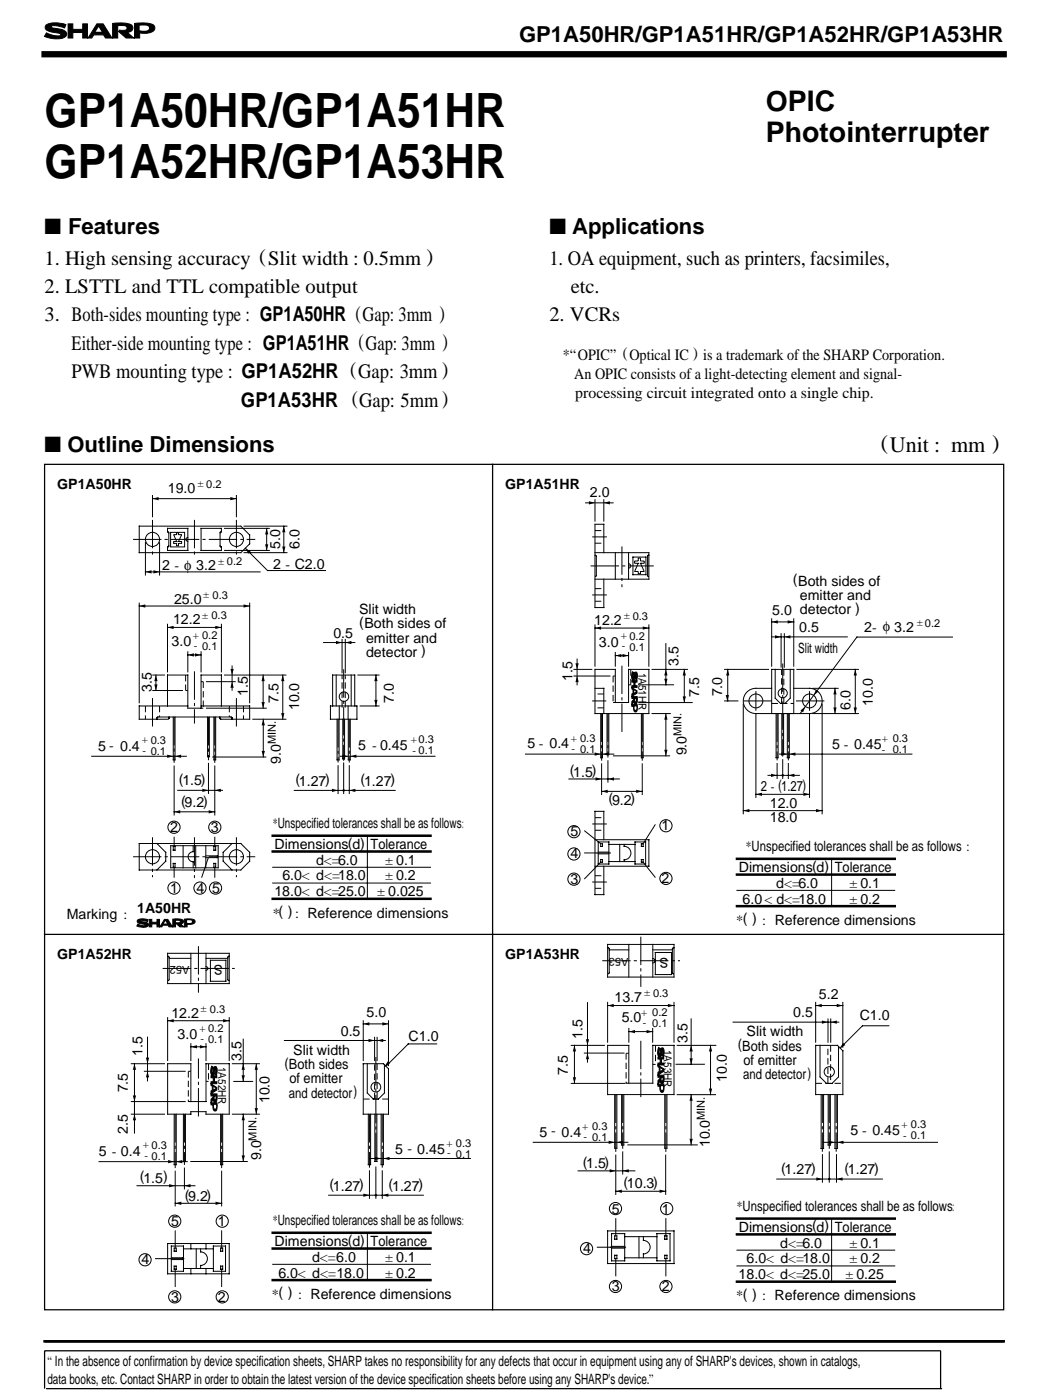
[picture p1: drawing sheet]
<svg xmlns="http://www.w3.org/2000/svg" width="165mm" height="222mm" viewBox="0 0 165 222" stroke-linecap="round" stroke-linejoin="round" font-family="sans-serif">
<path d="M7.1 8.6h152" fill="none" stroke="#000" stroke-width="1"/>
<g fill="none" stroke="#000" stroke-width=".4">
<path d="M43.2 132.5h25M43.2 135h25M116.8 138.6h25M116.8 136.1h25M43.2 142.5h25M116.8 143.6h25M43.2 197.9h25M43.2 195.4h25M116.8 195.6h25M116.8 193.1h25M7.1 212.6h152M43.2 202.9h25"/>
<path d="M116.8 203.1h25"/>
</g>
<g fill="none" stroke="#000" stroke-width=".16">
<path d="M7.2 4.1a3.2 3.2 0 0 1 2.9-.3l.3 .1-.2 .5-1.7-.3h-.3l-.1 .1 .3 .2a4.5 4.5 0 0 1 2 .6 .73 .73 0 0 1 0 .8 .73 .73 0 0 1-.8 .3h-1l-1.6-.3 .4-.6a3.2 3.2 0 0 0 2.2 .4 .32 .32 0 0 0-.4-.4 3.6 3.6 0 0 1-2-.6zM10.8 3.8h.7v.9h1.6v-.9h.8v2.2h-.8v-.8h-1.6v.8h-.7zM15.4 3.8h.9l1.4 2.2h-1l-.3-.5h-1.5l-.4 .5h-.5zM15.6 4.3l.5 .7h-.9zM17.8 3.7a6.4 6.4 0 0 1 2.9 .2 .69 .69 0 0 1 .3 .9 .69 .69 0 0 1-.8 .3l1 .9h-1.2l-1.2-1 .2-.2h.2a.96 .96 0 0 0 .9-.2 .67 .67 0 0 0-.9-.6l-.5 .1v1.9h-.9zM21.3 3.7a6.4 6.4 0 0 1 2.9 .2 .7 .7 0 0 1 .3 .8 .7 .7 0 0 1-.7 .5l-1 .1-.7-.1v.8h-.8zM22.1 4.1h1.1a.41 .41 0 0 1 .4 .5l-.4 .3-1.1-.1zM24.2 78.5v3.4M24.2 79h13.3M37.5 78.5v3.4M92.8 79.7h4.4M94.3 79.2v3.4"/>
<path d="M95.7 79.2v3.4M22.1 83.4h16.1l1.4 1.4v1.4l-1.4 1.4h-16.1zM22.1 95.6v15.8M22.1 96.1h17.5M23 86v5.1M23 90.6h18.2M25.3 86v5.1M26.5 83.7h3.3v3.5h-3.3v-.5l.3-.2v-2.1l-.3-.1zM26.5 98.9v7.6M26.5 99.4h8.6M27 84.4h2.3v2.3h-2.3zM28 85.8h.1"/>
<path d="M28 85.8h-.5v.3h.5v.4h.3v-.4h.5v-.3h-.5M28 85.8l-.5-1.1h.5v-.3h.3v.3h.5l-.5 1.1M28.3 85.8h.1M29.8 85.2a.3 .3 0 0 0-.3 .3 .3 .3 0 0 0 .3 .3M31.9 83.7h3.2v.6l-.2 .1v2.1l.2 .2v.5h-3.2zM35.1 98.9v7.6M35.6 83.7h7.1M35.6 87.2h7.1M38.7 83.4h6.8M38.7 87.6h6.8M38.9 86.9l3.5 3.5h9.2M39.6 95.6v15.8"/>
<path d="M42.3 83.7v3.5M45 83.4v4.2M94.3 88l.2 .2v3l-.1 .2M94.3 87.6h8.5v4.2h-8.5M94.3 99v6.6M94.3 99.5h8.5M95.7 87.6v-4.5h-1.4v13.2h1.4v-4.5M97.5 87.6v4.2M99.6 89.3a.35 .35 0 0 1 .4 .4 .35 .35 0 0 1-.4 .3M99.6 87.6v4.2M100.3 88.3h2.1v2.8h-2.1zM101.1 89.3h.1"/>
<path d="M101.1 89.3h-.5v-.4h.5v-.5h.4v.5h.6v.4h-.6M101.1 89.3l-.5 1.3h.5v.3h.4v-.3h.6l-.6-1.3M101.5 89.3h.1M102.8 88l-.2 .2v3l.2 .2M102.8 99v6.6M122.3 98.1v7.5M122.3 98.6h3.5M125.8 98.1v7.5M14.5 119.9h15M24.2 107h1.8M24.2 109.4h4.7M24.7 107v2.4"/>
<path d="M24.9 114l.1-.4h11.6l.2 .4M26.5 111.9v-4.9h3.3v5.2h2.1v-5.2h3.2v4.9M27.5 113.6v6.8h.2v-6.8M29.8 111.9h-7.7v2.1h4.6l.1-.4M29.8 103.3v3.2M29.8 103.8h2.1M31.9 111.9h7.7v2.1h-4.6l-.2-.4M31.9 103.3v3.2M32.7 112.2h9.5M32.7 108h4.6M32.9 113.6v6.3h.3v-6.3M33.7 120h8.4"/>
<path d="M33.9 113.6v6.8h.3v-6.8M35.6 107h9.7M36.8 105.6v3.8M40.1 114h5.2M41.7 107v5.2M41.7 114v6M44.8 107v7M51.3 101.8h4.9M52.4 111.9h4.2v2.1h-4.2zM52.7 111.9v-4.9h3.5v4.9M53.3 107v4.9M53.4 114v6.4h.3v-6.4"/>
<path d="M53.8 111.9v2.1M53.9 119.9h15M54.2 101.3v5.3M54.3 114v6.3h.3v-6.3M54.7 101.3v5.3M55.2 111.9v2.1M55.2 114v6.4h.3v-6.4M55.7 107v4.9M56.7 107h3.4M57.1 111.9h3M59.6 107v4.9M83.3 119.5h14"/>
<path d="M91 106.1h2.8M91 107.1h5.7M91.5 104.5v4M94.3 106.1h3.2v5.2h2.1v-5.2h3.2v7h-8.5zM94.3 109.1h1.4v4M95.2 113.1v7h.3v-7M96.2 113.1v6.5h.3v-6.5M97.2 119.8h8.9M97.5 103.4v2.2M97.5 103.9h2.1M99.6 103.4v2.2M100.1 111.7h.9v.6a.37 .37 0 0 1-.3 .5l-.3-.3v-.5h-.3z"/>
<path d="M100.1 110.4h.9v.7a.37 .37 0 0 1-.3 .5l-.2-.4-.4 .4v-.4l.4-.4 .1 .4h.2l.1-.5h-.8zM100.1 109l.9 .5v.4l-.9 .5v-.4l.2-.1v-.6l-.2-.1zM100.1 107.8h.9v.3h-.4v.6h.4v.3h-.9v-.3h.4v-.6h-.4zM100.2 106.5l.2 .1-.1 .6v.2l.2-.4a.38 .38 0 0 1 .3-.5l.2 .5-.1 .7-.2-.1 .2-.5-.1-.2-.2 .5a.28 .28 0 0 1-.4 .3l-.1-.6zM100.5 109.4l.3 .2-.3 .2zM100.6 112h.3l-.1 .4-.1 .1-.1-.1zM101.2 108.5h5.5M101.2 111.4h8.5M101.6 113.1v7h.3v-7M103.3 113.1h2.9M103.3 106.1h5.6M105.5 102v6.5"/>
<path d="M105.5 113.1v6.7M108.4 106.1v5.2M114.8 106.1h7M114.8 111.1h2.1M115.3 106.1v5M117.8 111.6v17.4M119.8 113.2v13.2M122.3 100.9h12M122.3 109.1h-2.5a2 2 0 0 0-2 2 2 2 0 0 0 2 2h8.5a2 2 0 0 0 2-2 2 2 0 0 0-2-2h-2.5M122.3 113.1v-7h3.5v7M122.9 106.1v4.6l.8 .8h.7l.8-.8v-4.6M123 113.1v7h.3v-7"/>
<path d="M123.5 119.5h21M123.8 100.4v5.3M123.9 113.1v6.5h.3v-6.5M124.3 100.4v5.3M124.8 113.1v7h.3v-7M126.3 106.1h9.7M128.3 113.2v13.2M128.8 113.1h7.2M128.8 109.1h4M130.3 111.6v17.4M132.3 109.1v4M135.5 106.1v7"/>
<path d="M150.9 101h-15.1l-9 12.1M22.1 133.7h16.1l1.4 1.4v1.4l-1.4 1.4h-16.1zM24.9 133.7l1.4 1.4v1.4l-1.4 1.4M27.1 134h7.5v3.5h-7.5zM27.5 134.1h.2v.7h-.2zM27.5 136.8h.2v.7h-.2zM27.6 121.4v7.8M27.6 132.7v1.4M27.6 137.5v1.5M27.6 128.7h6.4M28.2 125.3h7.1M29 134v3.5"/>
<path d="M30.6 134v1a.8 .8 0 0 0-.8 .8 .8 .8 0 0 0 .8 .8v.9M31 134v3.5M32.6 134v3.5M32.6 135.7h1.9v.2h-1.9M33 136l-1 3M33 121v4.8M33.9 134.1h.3v.7h-.3zM33.9 136.8h.3v.7h-.3zM34 121.4v7.8M34 132.7v1.4M34 137.5v1.5M36.8 133.7l-1.4 1.4v1.4l1.4 1.4"/>
<path d="M43.2 137.5h25M43.2 140h25M46.6 125.3h16M53.6 121.4v4.4M54.5 120.9v4.9M55.4 121.4v4.4M58.2 132.5v10M90.2 123.5h8M92.7 131.7l2.5 2M92.7 135.2h1.8M94.3 133.1h8.5v4.2h-8.5M94.8 133.4h1.7v3.5h-1.7z"/>
<path d="M94.8 135.3h1.7M94.8 135.1h1.7M95.2 133.7h.3v.5h-.3zM95.2 136.2h.3v.5h-.3zM95.2 136.7l-2.5 2.6M95.3 125.4h6.5M95.3 121.1v4.8M95.7 133.1v-4.5h-1.4v13.2h1.4v-4.5M96.3 120.6v3.4M96.5 133.8h4.1M96.5 136.6h4.1M98.2 133.8v2.8"/>
<path d="M98.9 133.8v.3a1.07 1.07 0 0 1 1.1 1.1 1.07 1.07 0 0 1-1.1 1.1v.3M100.6 133.4h1.7v3.5h-1.7zM101.6 133.7h.3v.5h-.3zM101.6 136.2h.3v.5h-.3zM101.8 121.1v4.8M101.9 136.7l1.9 2.3M103.8 130.7l-1.9 3M117.8 128.5h12.5M119.8 125.9h8.5M121.7 122.9h5M123.2 121v2.4M124 120.4v3"/>
<path d="M124.9 121v2.4M131.8 136.1v7.5M21.9 145.8l.6-.2 1 .2-.1 .3-1.1-.2 .1 .2a1.42 1.42 0 0 1 1.1 .4v.3l-.4 .1-.7 .1-.7-.2 .1-.3 .8 .2 .4-.1v-.1l-.7-.1a.39 .39 0 0 1-.4-.2 .39 .39 0 0 1 0-.4zM23.7 145.7h.4v.5h.8v-.5h.4v1.2h-.4v-.5h-.8v.5h-.4zM26.1 145.7h.5l.7 1.2h-.5l-.2-.3h-.8l-.2 .3h-.3zM26.2 146l.3 .4h-.5zM26.6 151.6l.2 .1v3.6l-.2 .1M26.6 151.1h9.7v4.8h-9.7zM26.8 151.9h3.4M27.4 145.7h1.1a.4 .4 0 0 1 .5 .2 .4 .4 0 0 1-.1 .4l-.3 .1 .5 .5h-.6l-.6-.5 .1-.2h.5l.1-.2-.2-.1h-.6v1h-.4zM29.2 145.7h1.2a.4 .4 0 0 1 .4 .2 .4 .4 0 0 1 0 .4l-.7 .2h-.5v.4h-.4zM29.6 145.9h.7l.1 .2-.2 .2h-.6z"/>
<path d="M30.2 151.1v4.8M32.6 153.2a.3 .3 0 0 1 .3 .3 .3 .3 0 0 1-.3 .3M32.6 151.1v4.8M32.6 151.9h3.5M33.3 152.2h2.5v3.3h-2.5zM34.3 153.5h.1M34.8 153.5h.1M36.3 151.6l-.2 .1v3.6l.1 .1M93.1 158.9v9.5M96.3 150.2l.3 .2v3.8l-.2 .1M96.3 149.7h10.5v5.2h-10.5zM96.3 158.9v6.3"/>
<path d="M96.3 159.4h10.5M96.6 150.6h3.1M99.7 149.7v5.2M103.5 151.9a.35 .35 0 0 1 .3 .4 .35 .35 0 0 1-.3 .3M103.5 150.6h3.1M103.5 149.7v5.2M103.9 151h2.5v3.5h-2.5zM105 152.3h.1M105.4 152.3h.1M106.8 150.2l-.2 .2v3.8l.1 .1M106.8 158.9v6.3M116.8 141.1h25"/>
<path d="M129.3 158.9v6.3M129.3 159.4h4.3M133.6 158.9v7.1M20.8 176.6h5.3M20.8 168.6h5.3M20.8 174.6h8.5M21.3 168.6v11M22.9 169.8h6.4M23.4 164.4v6.9M26.6 168.6h3.6v6h2.4v-6h3.7v8h-3.7v-.4h-2.4v.4h-3.6zM26.6 161.3v6.8M26.6 161.8h9.7"/>
<path d="M27.6 176.6v8h.3v-8M29.1 176.6v7.5M29.4 176.6v7.5M30.2 165.4v2.7M30.2 165.9h2.4M32.6 165.4v2.7M33.4 174.8h1v.9a.31 .31 0 0 1-.2 .3 .31 .31 0 0 1-.3 0l-.2-.5 .1-.4h-.4zM33.4 173.4h1v.9a.31 .31 0 0 1-.2 .3 .31 .31 0 0 1-.3 0l-.1-.3-.4 .4v-.5l.5-.4 .1 .4h.2v-.5h-.8zM33.4 171.8l1 .6v.4l-1 .5v-.4l.2-.1v-.6l-.2-.2zM33.4 170.5h1v.3h-.4v.7h.4v.3h-1v-.3h.4v-.7h-.4zM33.5 169l.3 .1-.2 .7v.2l.1-.1a.88 .88 0 0 1 .5-.9l.2 .5-.1 .9-.2-.1 .1-.6v-.3l-.2 .7a.31 .31 0 0 1-.4 .3l-.2-.6zM33.8 172.3l.4 .2-.4 .2z"/>
<path d="M33.9 175.1h.3v.5l-.1 .1-.2-.1zM35 176.6v8h.3v-8M36.3 161.3v6.8M36.8 176.6h4.3M36.8 168.6h4.3M37 171.4h3M38.5 164.7v6.7M38.6 176.6v7.5M40.6 168.6v8M45.1 164.9h16M57.6 168.6h3.2l.8 .8v7.2h-4zM57.6 161.8v6.3"/>
<path d="M57.6 162.3h4M58.2 168.6v4.6l1 1h.8l.9-1v-4.4M58.4 176.6v8h.3v-8M59.4 164.4v3.7M59.4 176.6v7.5h.3v-7.5M59.8 164.4v3.7M60.4 176.6v8h.4v-8M61.6 161.8v7.1M69.2 165.5h-4.5l-3.5 3.5M90.5 171.7h8.6M90.5 165.7h5.3M91 165.7v6"/>
<path d="M92.6 166.9h6.3M96.3 165.7h3.4v6h3.8v-6h3.3v7.8h-10.5zM97.4 173.5v8.5h.4v-8.5M98.5 173.5v8h.4v-8M99.7 163v2.2M99.7 163.5h3.7M103.4 163v2.2M104.3 171.8h.9v.9a.31 .31 0 0 1-.1 .4 .31 .31 0 0 1-.4-.1l-.1-.5v-.3h-.3zM104.3 170.4h.9v.9a.31 .31 0 0 1-.1 .3 .31 .31 0 0 1-.4 0l-.1-.2-.3 .4v-.5l.4-.5 .1 .5h.2l.1-.6h-.8zM104.3 168.8l.9 .6v.4l-.9 .6v-.4l.2-.2v-.6l-.2-.1zM104.3 167.6h.9v.3h-.4v.6h.4v.3h-.9v-.3h.3v-.6h-.3zM104.4 166l.2 .2-.2 .6 .1 .3 .1-.1a.89 .89 0 0 1 .4-.9l.2 .4-.1 .9-.2-.1 .2-.6-.1-.2-.2 .6a.31 .31 0 0 1-.4 .3l-.2-.6z"/>
<path d="M104.7 169.3l.3 .2-.3 .2zM104.8 172.2h.3v.4l-.2 .2-.1-.2zM105.4 173.5v8.5h.3v-8.5M107.1 168.7h4.5M107.3 165.7h6.1M107.3 173.5h6.1M109.5 173.5v8M109.5 161.5v7.2M112.6 165.7v7.8M116.2 162h16.7M129.3 165.7h3.4l.9 .9v6.9h-4.3zM130 165.7v5l1 1h.9l1-1v-4.8"/>
<path d="M130.1 173.5v8.5h.4v-8.5M131.2 161.5v3.7M131.2 173.5v8h.4v-8M131.7 161.5v3.7M132.3 173.5v8.5h.4v-8.5M140.9 162.6h-4.2l-3.6 3.5M15.7 184.1h14M21.7 187.9h9.2M24.7 199.5h2.1M26.6 197.1h9.7v4.8h-9.7zM27.2 199.4h1.8v.2h-1.8M27.2 197.5h1.9v4h-1.9z"/>
<path d="M27.6 197.8h.3v.5h-.3zM27.8 185.6v5.5M27.8 195.1v2.7M27.8 190.7h7.3M29.1 197.9h4.7M29.2 185.1v3.3M30.2 184.1h9M30.2 197.1v.8M31.1 197.9v3.2M31.8 197.9v.5a1.07 1.07 0 0 1 1.1 1.1 1.07 1.07 0 0 1-1.1 1.1v.5M32.6 197.1v.8M33.8 197.5h1.9v4h-1.9z"/>
<path d="M35 197.8h.3v.5h-.3zM35.1 185.6v5.5M35.1 195.1v2.7M52.1 189.4h15M58.2 195.4v7.5M58.6 183.6h16M58.6 185.6v4.3M59.6 185v4.9M60.6 185.6v4.3M84.5 181.1h15M91.6 185.6h9M94.7 197.7h2.2"/>
<path d="M96.3 195.1h10.5v5.2h-10.5zM96.9 197.8h2.1M96.9 195.5h2.1v4.3h-2.1zM96.9 197.5h2.1M97.4 199h.4v.5h-.4zM97.4 195.9h.4v.5h-.4zM97.6 188.8h7.9M97.6 183.1v6.2M97.6 193.2v2.7M97.6 199.5v2.7M98.7 182.6v3.5M99 199.4h5.1"/>
<path d="M99 196h5.1M99.5 181.5h11M101.3 196v3.4M102 196v.6a1.07 1.07 0 0 1 1 1.1 1.07 1.07 0 0 1-1 1v.7M104.1 195.5h2.1v4.3h-2.1zM105.4 199h.3v.5h-.3zM105.4 195.9h.3v.5h-.3zM105.5 183.1v6.2M105.5 193.2v2.7M105.5 199.5v2.7M116.8 198.1h25M123.1 186.9h16.7"/>
<path d="M130.3 183v4.4M130.5 181.1h18.1M131.4 182.6v4.8M131.8 193.1v10M132.6 183v4.4M27.6 200.7h.3v.5h-.3zM27.8 201.2v2.7M29.1 201.1h4.7M30.2 201.1v.8M32.6 201.1v.8M35 200.7h.3v.5h-.3zM35.1 201.2v2.7"/>
<path d="M43.2 200.4h25M116.8 200.6h25"/>
<circle cx="24.2" cy="85.5" r="1.12"/>
<circle cx="37.5" cy="85.5" r="1.12"/>
<circle cx="54.5" cy="110.4" r=".75"/>
<circle cx="119.8" cy="111.1" r="1.1"/>
<circle cx="124" cy="109.9" r=".72"/>
<circle cx="128.3" cy="111.1" r="1.1"/>
<circle cx="24.2" cy="135.8" r="1.12"/>
<circle cx="37.5" cy="135.8" r="1.12"/>
<circle cx="59.6" cy="172.3" r=".77"/>
<circle cx="131.4" cy="169.9" r=".81"/>
</g>
<g fill="none" stroke="#000" stroke-width=".16" stroke-dasharray="4.5 .5 .5 .5" stroke-linecap="butt">
<path d="M21.1 85.5h19.4M24.2 82.4v5.7M30.8 82.4v5.8M37.5 82.4v5.7M93.6 89.7h10M93.9 85.1h2.3M93.9 94.3h2.3M98.6 86.6v6.5M24.2 110.6v4.7M27.6 113.6v7.3M30.8 106.4v8.3M33 113.6v6.9"/>
<path d="M34 113.6v7.3M37.5 110.6v4.7M53.6 114v6.9M54.5 106.1v14.5M55.4 114v6.9M95.3 113.1v7.5M96.1 111.1h-2.3M96.3 113.1v7M98.6 105.5v10.6M101.8 113.1v7.5M119.8 109.5v3.2M122.3 111.1h-4.9"/>
<path d="M123.2 113.1v7.4M124 105.2v14.7M124.9 113.1v7.4M128.3 109.5v3.2M130.6 111.1h-4.8M21.1 135.8h19.4M24.2 132.7v6.3M30.8 132.7v6.5M37.5 132.7v6.3M93.9 130.6h2.3M93.9 139.8h2.3M96.8 135.2h-2.3"/>
<path d="M25.8 153.5h11.4M31.4 150v7.3M95.4 152.3h12.4M101.6 148.5v7.9M27.8 176.6v8.5M29.2 176.6v8M31.4 177v-9.2M35.1 176.6v8.5M58.6 176.6v8.5M59.6 167.5v17M60.6 176.6v8.5M97.6 173.5v9.1"/>
<path d="M98.7 173.5v8.6M101.6 165v8.9M105.5 173.5v9.1M130.3 173.5v9M131.4 173.5v8.6M132.5 173.5v9M26.8 199.5h2.4M96.6 197.7h2.6"/>
</g>
<g fill="none" stroke="#000" stroke-width=".16" stroke-dasharray="1 .5" stroke-linecap="butt">
<path d="M94.3 84.1h1.4M94.3 86.1h1.4M94.3 93.3h1.4M94.3 95.3h1.4M23 111.9v2.1M25.3 111.9v1.7M29.4 109.4h.4M29.4 107v2.4M32.2 108h-.3M32.2 108v4.2M32.2 112.2h-.3M36.3 111.9v1.7"/>
<path d="M38.6 111.9v2.1M54.2 112.1v-5.1M54.7 112.1v-5.1M95.7 110h-1.4M95.7 112.2h-1.4M97.2 111.3h.3M97.2 107.1v4.2M97.2 107.1h.3M100 106.1v2.4M100 108.5h-.4M122.3 111.5h3.5M123.9 111.5v-5.4"/>
<path d="M124.2 106.1v5.4M94.3 131.6h1.4M94.3 129.6h1.4M94.3 138.8h1.4M94.3 140.8h1.4M29.8 169.8h.4M29.8 169.8v4.8M29.8 174.6h.4M33 171.4h-.4M33 168.6v2.8M57.6 174.2h4M59.4 174.2v-5.6"/>
<path d="M59.8 168.6v5.6M99.2 166.9h.5M99.2 166.9v4.8M99.2 171.7h.5M103.9 168.7h-.4M103.9 165.7v3M129.3 171.7h4.3M131.2 171.7v-6M131.6 165.7v6"/>
</g>
<g fill="#000">
<path d="M7.2 4.1a3.2 3.2 0 0 1 2.9-.3l.3 .1-.2 .5-1.7-.3h-.3l-.1 .1 .3 .2a4.5 4.5 0 0 1 2 .6 .73 .73 0 0 1 0 .8 .73 .73 0 0 1-.8 .3h-1l-1.6-.3 .4-.6a3.2 3.2 0 0 0 2.2 .4 .32 .32 0 0 0-.4-.4 3.6 3.6 0 0 1-2-.6zM10.8 3.8h.7v.9h1.6v-.9h.8v2.2h-.8v-.8h-1.6v.8h-.7zM15.4 3.8h.9l1.4 2.2h-1l-.3-.5h-1.5l-.4 .5h-.5zM17.8 3.7a6.4 6.4 0 0 1 2.9 .2 .69 .69 0 0 1 .3 .9 .69 .69 0 0 1-.8 .3l1 .9h-1.2l-1.2-1 .2-.2h.2a.96 .96 0 0 0 .9-.2 .67 .67 0 0 0-.9-.6l-.5 .1v1.9h-.9zM21.3 3.7a6.4 6.4 0 0 1 2.9 .2 .7 .7 0 0 1 .3 .8 .7 .7 0 0 1-.7 .5l-1 .1-.7-.1v.8h-.8zM24.2 79l.9-.2v.5zM36.5 78.8l1 .2-1 .3zM93.3 79.4l1 .3-1 .3zM95.7 79.7l1-.3v.6zM22.1 96.1l.9-.3v.5zM23 90.6l1-.2v.5zM24.3 90.4l1 .2-1 .3z"/>
<path d="M26.5 99.4l1-.2v.5zM34.1 99.2l1 .2-1 .3zM38.6 95.8l1 .3-1 .2zM38.9 86.9l.8 .5-.3 .4zM42 86.3h.5l-.2 .9zM42.3 83.7l.2 1h-.5zM44.7 86.6h.5l-.2 1zM45 83.4l.2 1h-.5zM94.3 99.5l1-.2v.5zM101.9 99.3l.9 .2-.9 .3zM122.3 98.6l1-.3v.5zM124.8 98.3l1 .3-1 .2z"/>
<path d="M24.5 108.5h.5l-.3 .9zM24.7 107l.3 1h-.5zM27.7 119.9l1-.3v.5zM29.8 103.8l.9-.3v.6zM30.9 103.5l1 .3-1 .3zM36.5 106h.5l-.2 1zM36.8 108l.2 1h-.5zM41.4 111.3h.6l-.3 .9zM41.5 119h.5l-.3 1zM41.7 107l.3 1h-.6zM41.7 114l.3 1h-.5zM44.6 113h.5l-.3 1z"/>
<path d="M44.8 107l.3 1h-.5zM53.2 101.6l1 .2-1 .3zM54.7 101.8l1-.2v.5zM55.5 119.9l1-.3v.5zM59.3 110.9h.5l-.2 1zM59.6 107l.2 1h-.5zM91.2 105.1h.5l-.2 1zM91.5 107.1l.2 1h-.5zM94.2 119.3l1 .2-1 .3zM95.5 119.5l.9-.2v.5zM97.5 103.9l1-.2v.5zM98.6 103.7l1 .2-1 .3z"/>
<path d="M100.1 111.7h.9v.6a.37 .37 0 0 1-.3 .5l-.3-.3v-.5h-.3zM100.1 109l.9 .5v.4l-.9 .5v-.4l.2-.1v-.6l-.2-.1zM100.1 107.8h.9v.3h-.4v.6h.4v.3h-.9v-.3h.4v-.6h-.4zM100.1 110.4h.9v.7a.37 .37 0 0 1-.3 .5l-.2-.4-.4 .4v-.4l.4-.4 .1 .4h.2l.1-.5h-.8zM100.2 106.5l.2 .1-.1 .6v.2l.2-.4a.38 .38 0 0 1 .3-.5l.2 .5-.1 .7-.2-.1 .2-.5-.1-.2-.2 .5a.28 .28 0 0 1-.4 .3l-.1-.6zM105.3 107.6h.5l-.3 .9zM105.3 118.8h.5l-.3 1zM105.5 106.1l.3 1h-.5zM105.5 113.1l.3 1h-.5zM108.2 110.4h.5l-.3 .9zM108.4 106.1l.3 1h-.5zM115 110.2h.5l-.2 .9z"/>
<path d="M115.3 106.1l.3 1h-.5zM122.8 100.7l1 .2-1 .3zM123.8 119.3l1 .2-1 .3zM124.3 100.9l1-.2v.5zM125.1 119.5l1-.2v.5zM126.9 112.6l.7-.6-.3 .9zM129.3 109.3l.4 .3-.8 .6zM132.1 112.1h.5l-.3 1zM132.3 109.1l.3 1h-.5zM135.3 112.1h.5l-.3 1zM135.5 106.1l.3 1h-.5zM26.5 119.6l1 .3-1 .2z"/>
<path d="M27.6 128.7l1-.3v.5zM32.1 125l.9 .3-.9 .2zM33.1 128.4l.9 .3-.9 .2zM34 125.3l1-.3v.5zM52.6 125l1 .3-1 .2zM54.2 119.6l1 .3-1 .2zM55.4 125.3l.9-.3v.5zM94.4 123.2l.9 .3-.9 .2zM95.3 125.4l1-.2v.5zM96.3 123.5l1-.3v.5zM100.8 125.2l1 .2-1 .3zM117.8 128.5l1-.3v.5z"/>
<path d="M119.8 125.9l1-.3v.6zM122.2 122.6l1 .3-1 .3zM124.9 122.9l1-.3v.6zM127.3 125.6l1 .3-1 .3zM129.3 128.2l1 .3-1 .2zM21.9 145.8l.6-.2 1 .2-.1 .3-1.1-.2 .1 .2a1.42 1.42 0 0 1 1.1 .4v.3l-.4 .1-.7 .1-.7-.2 .1-.3 .8 .2 .4-.1v-.1l-.7-.1a.39 .39 0 0 1-.4-.2 .39 .39 0 0 1 0-.4zM23.7 145.7h.4v.5h.8v-.5h.4v1.2h-.4v-.5h-.8v.5h-.4zM26.1 145.7h.5l.7 1.2h-.5l-.2-.3h-.8l-.2 .3h-.3zM27.4 145.7h1.1a.4 .4 0 0 1 .5 .2 .4 .4 0 0 1-.1 .4l-.3 .1 .5 .5h-.6l-.6-.5 .1-.2h.5l.1-.2-.2-.1h-.6v1h-.4zM29.2 145.7h1.2a.4 .4 0 0 1 .4 .2 .4 .4 0 0 1 0 .4l-.7 .2h-.5v.4h-.4zM96.3 159.4l1-.3v.5zM105.9 159.1l.9 .3-.9 .2z"/>
<path d="M129.3 159.4l.9-.3v.5zM132.6 159.1l1 .3-1 .2zM21.1 173.6h.5l-.3 1zM21.3 168.6l.3 1h-.5zM21.3 176.6l.3 1h-.5zM23.1 167.6h.5l-.2 1zM23.4 169.8l.2 1h-.5zM26.6 161.8l.9-.3v.5zM30.2 165.9l1-.2v.5zM31.7 165.7l.9 .2-.9 .3zM33.4 174.8h1v.9a.31 .31 0 0 1-.2 .3 .31 .31 0 0 1-.3 0l-.2-.5 .1-.4h-.4zM33.4 171.8l1 .6v.4l-1 .5v-.4l.2-.1v-.6l-.2-.2z"/>
<path d="M33.4 170.5h1v.3h-.4v.7h.4v.3h-1v-.3h.4v-.7h-.4zM33.4 173.4h1v.9a.31 .31 0 0 1-.2 .3 .31 .31 0 0 1-.3 0l-.1-.3-.4 .4v-.5l.5-.4 .1 .4h.2v-.5h-.8zM33.5 169l.3 .1-.2 .7v.2l.1-.1a.88 .88 0 0 1 .5-.9l.2 .5-.1 .9-.2-.1 .1-.6v-.3l-.2 .7a.31 .31 0 0 1-.4 .3l-.2-.6zM35.4 161.5l.9 .3-.9 .2zM38.3 170.4h.5l-.3 1zM38.5 168.6l.3 1h-.5zM38.6 176.6l.2 1h-.5zM40.4 175.6h.5l-.3 1zM40.6 168.6l.3 1h-.5zM58.4 164.7l1 .2-1 .3zM57.6 162.3l.9-.3v.5zM60.6 162l1 .3-1 .2z"/>
<path d="M59.8 164.9l.9-.2v.5zM61.4 168.2l.4 .4-.9 .5zM90.8 170.7h.5l-.3 1zM91 165.7l.3 1h-.5zM92.8 164.7h.6l-.3 1zM93.1 166.9l.3 1h-.6zM99.7 163.5l.9-.3v.6zM102.5 163.2l.9 .3-.9 .3zM104.3 171.8h.9v.9a.31 .31 0 0 1-.1 .4 .31 .31 0 0 1-.4-.1l-.1-.5v-.3h-.3zM104.3 168.8l.9 .6v.4l-.9 .6v-.4l.2-.2v-.6l-.2-.1zM104.3 167.6h.9v.3h-.4v.6h.4v.3h-.9v-.3h.3v-.6h-.3zM104.3 170.4h.9v.9a.31 .31 0 0 1-.1 .3 .31 .31 0 0 1-.4 0l-.1-.2-.3 .4v-.5l.4-.5 .1 .5h.2l.1-.6h-.8z"/>
<path d="M104.4 166l.2 .2-.2 .6 .1 .3 .1-.1a.89 .89 0 0 1 .4-.9l.2 .4-.1 .9-.2-.1 .2-.6-.1-.2-.2 .6a.31 .31 0 0 1-.4 .3l-.2-.6zM109.3 167.7h.5l-.3 1zM109.5 173.5l.3 1h-.5zM109.5 165.7l.3 1h-.5zM112.3 172.5h.6l-.3 1zM112.6 165.7l.3 1h-.6zM130.3 161.7l.9 .3-.9 .3zM131.7 162l.9-.3v.6zM133.6 165.3l.4 .3-.9 .5zM26.6 183.9l1 .2-1 .3zM26.8 187.7l1 .2-1 .3zM27.8 190.7l.9-.2v.5z"/>
<path d="M27.9 184.1l1-.2v.5zM29.2 187.9l1-.2v.5zM34.2 190.5l.9 .2-.9 .3zM38.3 183.1h.5l-.2 1zM57.6 189.2l1 .2-1 .3zM59.4 183.4l1 .2-1 .3zM60.6 189.4l.9-.2v.5zM60.8 183.6l.9-.2v.5zM96.5 180.8l.9 .3-.9 .2zM96.6 185.3l1 .3-1 .2zM97.6 188.8l1-.2v.5zM97.7 181.1l1-.3v.5z"/>
<path d="M98.7 185.6l1-.3v.5zM104.5 188.6l1 .2-1 .3zM109.3 180.5h.5l-.3 1zM129.4 186.6l.9 .3-.9 .2zM131.4 180.8l.9 .3-.9 .2zM132.6 186.9l.9-.3v.5zM132.7 181.1l1-.3v.5z"/>
<circle cx="54.5" cy="125.3" r=".2"/>
<circle cx="124" cy="122.9" r=".2"/>
<circle cx="59.6" cy="189.4" r=".2"/>
<circle cx="131.4" cy="186.9" r=".2"/>
</g>
<path d="M7.1 73.6h152v134h-152zM78.1 73.6v134M7.1 148.1h152M7.1 220.1v-6h142v6M7.3 220.1h142" fill="none" stroke="#000" stroke-width=".2"/>
<g fill="#fff">
<path d="M22.1 4.1h1.1a.41 .41 0 0 1 .4 .5l-.4 .3-1.1-.1z"/>
<path d="M15.6 4.3l.5 .7h-.9z"/>
<path d="M100.5 109.4l.3 .2-.3 .2z"/>
<path d="M100.6 112h.3l-.1 .4-.1 .1-.1-.1z"/>
<path d="M104.7 169.3l.3 .2-.3 .2z"/>
<path d="M104.8 172.2h.3v.4l-.2 .2-.1-.2z"/>
<path d="M33.8 172.3l.4 .2-.4 .2z"/>
<path d="M33.9 175.1h.3v.5l-.1 .1-.2-.1z"/>
<path d="M29.6 145.9h.7l.1 .2-.2 .2h-.6z"/>
<path d="M26.2 146l.3 .4h-.5z"/>
</g>
<g fill="none" stroke="#000" stroke-width=".16">
<circle cx="27.6" cy="131.1" r=".97"/>
<circle cx="34" cy="131.1" r=".97"/>
<circle cx="91" cy="135.3" r=".97"/>
<circle cx="91" cy="131.8" r=".97"/>
<circle cx="91" cy="139.3" r=".97"/>
<circle cx="105.5" cy="139.2" r=".97"/>
<circle cx="105.5" cy="130.9" r=".97"/>
<circle cx="27.6" cy="140.8" r=".97"/>
<circle cx="31.7" cy="140.8" r=".97"/>
<circle cx="34.2" cy="140.8" r=".97"/>
<circle cx="23" cy="199.7" r=".97"/>
<circle cx="27.7" cy="193.6" r=".97"/>
<circle cx="35.2" cy="193.6" r=".97"/>
<circle cx="93" cy="197.9" r=".97"/>
<circle cx="97.5" cy="191.6" r=".97"/>
<circle cx="105.7" cy="191.6" r=".97"/>
<circle cx="27.7" cy="205.6" r=".97"/>
<circle cx="35.2" cy="205.6" r=".97"/>
<circle cx="97.5" cy="203.9" r=".97"/>
<circle cx="105.5" cy="203.9" r=".97"/>
</g>
<g font-size="7.5">
<text x="7.1" y="20.2">GP1A50HR/GP1A51HR</text>
<text x="7.1" y="28.2">GP1A52HR/GP1A53HR</text>
</g>
<g font-size="4.5">
<text x="121.4" y="17.5">OPIC</text>
<text x="121.4" y="22.5">Photointerrupter</text>
</g>
<g font-size="3.5">
<text x="82.3" y="6.7">GP1A50HR/GP1A51HR/GP1A52HR/GP1A53HR</text>
<text x="7.1" y="37.2">■ Features</text>
<text x="87.1" y="37.2">■ Applications</text>
<text x="7.1" y="71.7">■ Outline Dimensions</text>
<text x="139.6" y="71.3">(Unit : mm )</text>
</g>
<g font-size="3.3">
<text x="7.1" y="41.9">1. High sensing accuracy (Slit width : 0.5mm )</text>
<text x="87.1" y="41.9">1. OA equipment, such as printers, facsimiles,</text>
<text x="7.1" y="46.4">2. LSTTL and TTL compatible output</text>
<text x="90.4" y="46.4">etc.</text>
<text x="7.1" y="50.9">3. Both-sides mounting type : GP1A50HR (Gap: 3mm )</text>
<text x="87.1" y="50.9">2. VCRs</text>
<text x="11.4" y="59.9">PWB mounting type : GP1A52HR (Gap: 3mm )</text>
<text x="11.4" y="55.4">Either-side mounting type : GP1A51HR (Gap: 3mm )</text>
<text x="38.2" y="64.4">GP1A53HR (Gap: 5mm )</text>
</g>
<g font-size="2.5">
<text x="89.2" y="57">*“OPIC” (Optical IC ) is a trademark of the SHARP Corporation.</text>
<text x="91" y="60">An OPIC consists of a light-detecting element and signal-</text>
<text x="91.2" y="63">processing circuit integrated onto a single chip.</text>
</g>
<g font-size="2.3">
<text x="9.1" y="77.6">GP1A50HR</text>
<text x="80.1" y="77.6">GP1A51HR</text>
<text x="26.6" y="78.2">19.0</text>
<text x="93.5" y="78.8">2.0</text>
<text x="44.4" y="87" transform="rotate(-90 44.4 87)">5.0</text>
<text x="47.5" y="86.9" transform="rotate(-90 47.5 86.9)">6.0</text>
<text x="25.7" y="90.4">2 - φ 3.2</text>
<text x="27.6" y="95.7">25.0</text>
<text x="43.3" y="90.2">2 - C2.0</text>
<text x="125.7" y="92.6">(Both sides of</text>
<text x="126.8" y="95.1">emitter and</text>
<text x="27.4" y="98.9">12.2</text>
<text x="52.8" y="101.1">0.5</text>
<text x="56.9" y="97.4">Slit width</text>
<text x="56.9" y="99.4">(Both sides of</text>
<text x="58" y="101.9">emitter and</text>
<text x="94.2" y="99">12.2</text>
<text x="122.4" y="97.4">5.0 detector )</text>
<text x="126.7" y="100.2">0.5</text>
<text x="137" y="100.2">2- φ 3.2</text>
<text x="27.2" y="102.4">3.0</text>
<text x="58" y="104.1">detector )</text>
<text x="90.7" y="107.9" transform="rotate(-90 90.7 107.9)">1.5</text>
<text x="94.9" y="102.5">3.0</text>
<text x="107.5" y="105.5" transform="rotate(-90 107.5 105.5)">3.5</text>
<text x="126.5" y="103.5">Slit width</text>
<text x="24.1" y="109.6" transform="rotate(-90 24.1 109.6)">3.5</text>
<text x="39.3" y="110.3" transform="rotate(-90 39.3 110.3)">1.5</text>
<text x="44.1" y="111.4" transform="rotate(-90 44.1 111.4)">7.5</text>
<text x="47.4" y="112.6" transform="rotate(-90 47.4 112.6)">10.0</text>
<text x="62.4" y="111.4" transform="rotate(-90 62.4 111.4)">7.0</text>
<text x="110.8" y="110.5" transform="rotate(-90 110.8 110.5)">7.5</text>
<text x="114.5" y="110.4" transform="rotate(-90 114.5 110.4)">7.0</text>
<text x="134.8" y="112.5" transform="rotate(-90 134.8 112.5)">6.0</text>
<text x="138.3" y="111.9" transform="rotate(-90 138.3 111.9)">10.0</text>
<text x="15.5" y="119">5 - 0.4</text>
<text x="56.7" y="118.8">5 - 0.45</text>
<text x="83.6" y="118.6">5 - 0.4</text>
<text x="108.8" y="119.7" transform="rotate(-90 108.8 119.7)">9.0</text>
<text x="131.9" y="118.7">5 - 0.45</text>
<text x="28.4" y="124.2">(1.5)</text>
<text x="44.5" y="121.1" transform="rotate(-90 44.5 121.1)">9.0</text>
<text x="46.8" y="124.3">(1.27)</text>
<text x="57.1" y="124.3">(1.27)</text>
<text x="90.3" y="122.9">(1.5)</text>
<text x="120.6" y="125.4">2 - (1.27)</text>
<text x="27" y="131.9">2</text>
<text x="28.7" y="127.7">(9.2)</text>
<text x="33.4" y="131.9">3</text>
<text x="43.2" y="131.2">*Unspecified tolerances shall be as follows:</text>
<text x="96.4" y="127.3">(9.2)</text>
<text x="104.8" y="131.6">1</text>
<text x="122" y="128">12.0</text>
<text x="122" y="130.4">18.0</text>
<text x="43.5" y="134.6">Dimensions(d)</text>
<text x="50.1" y="137.1">d&lt;=6.0</text>
<text x="58.7" y="134.6">Tolerance</text>
<text x="61" y="137.1">± 0.1</text>
<text x="90.4" y="132.5">5</text>
<text x="90.4" y="136">4</text>
<text x="118.2" y="134.8">*Unspecified tolerances shall be as follows :</text>
<text x="27" y="141.5">1</text>
<text x="31.2" y="141.5">4 5</text>
<text x="43.5" y="142.1">18.0&lt; d&lt;=25.0</text>
<text x="44.7" y="139.6">6.0&lt; d&lt;=18.0</text>
<text x="59.8" y="142.1">± 0.025</text>
<text x="61" y="139.6">± 0.2</text>
<text x="90.4" y="140.1">3</text>
<text x="104.8" y="139.9">2</text>
<text x="117.1" y="138.2">Dimensions(d)</text>
<text x="117.7" y="143.2">6.0&lt; d&lt;=18.0</text>
<text x="123" y="140.7">d&lt;=6.0</text>
<text x="132.3" y="138.2">Tolerance</text>
<text x="134.6" y="143.2">± 0.2</text>
<text x="134.6" y="140.7">± 0.1</text>
<text x="10.6" y="145.6">Marking :</text>
<text x="21.7" y="144.7">1A50HR</text>
<text x="43.2" y="145.4">*( ) : Reference dimensions</text>
<text x="116.7" y="146.6">*( ) : Reference dimensions</text>
<text x="9.1" y="152.1">GP1A52HR</text>
<text x="80.1" y="152.1">GP1A53HR</text>
<text x="27.2" y="161.3">12.2</text>
<text x="58.1" y="161.2">5.0</text>
<text x="97.4" y="158.9">13.7</text>
<text x="125.7" y="161.3">0.5</text>
<text x="129.8" y="158.3">5.2</text>
<text x="136.2" y="161.6">C1.0</text>
<text x="22.6" y="167.4" transform="rotate(-90 22.6 167.4)">1.5</text>
<text x="28.2" y="164.6">3.0</text>
<text x="46.5" y="167.2">Slit width</text>
<text x="54" y="164.2">0.5</text>
<text x="64.8" y="165">C1.0</text>
<text x="92.3" y="164.7" transform="rotate(-90 92.3 164.7)">1.5</text>
<text x="98.5" y="162.1">5.0</text>
<text x="109" y="165.3" transform="rotate(-90 109 165.3)">3.5</text>
<text x="116.9" y="166.3">(Both sides</text>
<text x="118.3" y="164.3">Slit width</text>
<text x="20.3" y="173.2" transform="rotate(-90 20.3 173.2)">7.5</text>
<text x="38.3" y="168.2" transform="rotate(-90 38.3 168.2)">3.5</text>
<text x="45.1" y="169.2">(Both sides</text>
<text x="45.8" y="174">and detector)</text>
<text x="45.9" y="171.7">of emitter</text>
<text x="90" y="170.4" transform="rotate(-90 90 170.4)">7.5</text>
<text x="115.2" y="171.5" transform="rotate(-90 115.2 171.5)">10.0</text>
<text x="117.8" y="171">and detector)</text>
<text x="117.8" y="168.8">of emitter</text>
<text x="20.3" y="179.7" transform="rotate(-90 20.3 179.7)">2.5</text>
<text x="42.7" y="174.9" transform="rotate(-90 42.7 174.9)">10.0</text>
<text x="134.8" y="179.8">5 - 0.45</text>
<text x="15.7" y="183.2">5 - 0.4</text>
<text x="41.4" y="183.9" transform="rotate(-90 41.4 183.9)">9.0</text>
<text x="62.6" y="182.9">5 - 0.45</text>
<text x="85.5" y="180.1">5 - 0.4</text>
<text x="92.4" y="185">(1.5)</text>
<text x="112.5" y="181.9" transform="rotate(-90 112.5 181.9)">10.0</text>
<text x="123.8" y="185.9">(1.27)</text>
<text x="133.8" y="185.9">(1.27)</text>
<text x="22.2" y="187.3">(1.5)</text>
<text x="29.3" y="190.2">(9.2)</text>
<text x="52.2" y="188.5">(1.27)</text>
<text x="61.6" y="188.5">(1.27)</text>
<text x="98.8" y="188.1">(10.3)</text>
<text x="116.8" y="191.9">*Unspecified tolerances shall be as follows:</text>
<text x="27.1" y="194.3">5</text>
<text x="34.5" y="194.3">1</text>
<text x="43.2" y="194.1">*Unspecified tolerances shall be as follows:</text>
<text x="43.5" y="197.5">Dimensions(d)</text>
<text x="58.7" y="197.5">Tolerance</text>
<text x="97" y="192.4">5</text>
<text x="104.9" y="192.4">1</text>
<text x="117.1" y="195.2">Dimensions(d)</text>
<text x="123.7" y="197.7">d&lt;=6.0</text>
<text x="132.3" y="195.2">Tolerance</text>
<text x="134.6" y="197.7">± 0.1</text>
<text x="22.4" y="200.3">4</text>
<text x="44.1" y="202.5">6.0&lt; d&lt;=18.0</text>
<text x="49.5" y="200">d&lt;=6.0</text>
<text x="61" y="202.5">± 0.2</text>
<text x="61" y="200">± 0.1</text>
<text x="92.4" y="198.5">4</text>
<text x="117" y="202.7">18.0&lt; d&lt;=25.0</text>
<text x="118.3" y="200.2">6.0&lt; d&lt;=18.0</text>
<text x="134" y="202.7">± 0.25</text>
<text x="134.6" y="200.2">± 0.2</text>
<text x="27.1" y="206.4">3</text>
<text x="34.5" y="206.4">2</text>
<text x="43.1" y="205.9">*( ) : Reference dimensions</text>
<text x="97" y="204.7">3</text>
<text x="104.9" y="204.7">2</text>
<text x="116.7" y="206.1">*( ) : Reference dimensions</text>
<text x="7.5" y="219.3">data books, etc. Contact SHARP in order to obtain the latest version of the device specification sheets before using any SHARP's device.”</text>
<text x="7.5" y="216.6">“ In the absence of confirmation by device specification sheets, SHARP takes no responsibility for any defects that occur in equipment using any of SHARP's devices, shown in catalogs,</text>
</g>
<g font-size="2.1">
<text x="35.3" y="153" transform="rotate(-180 35.3 153)">S</text>
<text x="106" y="151.8" transform="rotate(-180 106 151.8)">S</text>
</g>
<g font-size="1.8">
<text x="31.3" y="77.1">± 0.2</text>
<text x="34.6" y="89.6">± 0.2</text>
<text x="32.2" y="94.7">± 0.3</text>
<text x="30.6" y="101.3">+ 0.2</text>
<text x="32" y="98">± 0.3</text>
<text x="98.4" y="101.3">+ 0.2</text>
<text x="98.9" y="98">± 0.3</text>
<text x="145.3" y="99.2">± 0.2</text>
<text x="30.7" y="102.8">- 0.1</text>
<text x="98.5" y="102.9">- 0.1</text>
<text x="101.2" y="106.6" transform="rotate(90 101.2 106.6)">1A51HR</text>
<text x="22.5" y="117.8">+ 0.3</text>
<text x="22.6" y="119.6">- 0.1</text>
<text x="43.7" y="118" transform="rotate(-90 43.7 118)">MIN.</text>
<text x="65.1" y="117.7">+0.3</text>
<text x="65.4" y="119.5">- 0.1</text>
<text x="90.5" y="117.6">+ 0.3</text>
<text x="90.5" y="119.2">- 0.1</text>
<text x="108" y="116.7" transform="rotate(-90 108 116.7)">MIN.</text>
<text x="139.7" y="117.6">+ 0.3</text>
<text x="139.7" y="119.4">- 0.1</text>
<text x="30" y="153.1" transform="rotate(-180 30 153.1)">A52</text>
<text x="99.6" y="151.9" transform="rotate(-180 99.6 151.9)">A53</text>
<text x="31.8" y="160.3">± 0.3</text>
<text x="101.6" y="161">+ 0.2</text>
<text x="102.1" y="157.9">± 0.3</text>
<text x="31.6" y="163.6">+ 0.2</text>
<text x="31.8" y="165.2">- 0.1</text>
<text x="101.9" y="162.6">- 0.1</text>
<text x="105.2" y="166.4" transform="rotate(90 105.2 166.4)">1A53HR</text>
<text x="34.5" y="169.1" transform="rotate(90 34.5 169.1)">1A52HR</text>
<text x="92.3" y="179.1">+ 0.3</text>
<text x="111.7" y="177.5" transform="rotate(-90 111.7 177.5)">MIN.</text>
<text x="142.9" y="178.8">+ 0.3</text>
<text x="22.6" y="182">+ 0.3</text>
<text x="22.9" y="183.7">- 0.1</text>
<text x="40.6" y="180.8" transform="rotate(-90 40.6 180.8)">MIN.</text>
<text x="70.8" y="181.8">+ 0.3</text>
<text x="70.9" y="183.3">- 0.1</text>
<text x="92.4" y="180.7">- 0.1</text>
<text x="143.2" y="180.5">- 0.1</text>
</g>
</svg>
